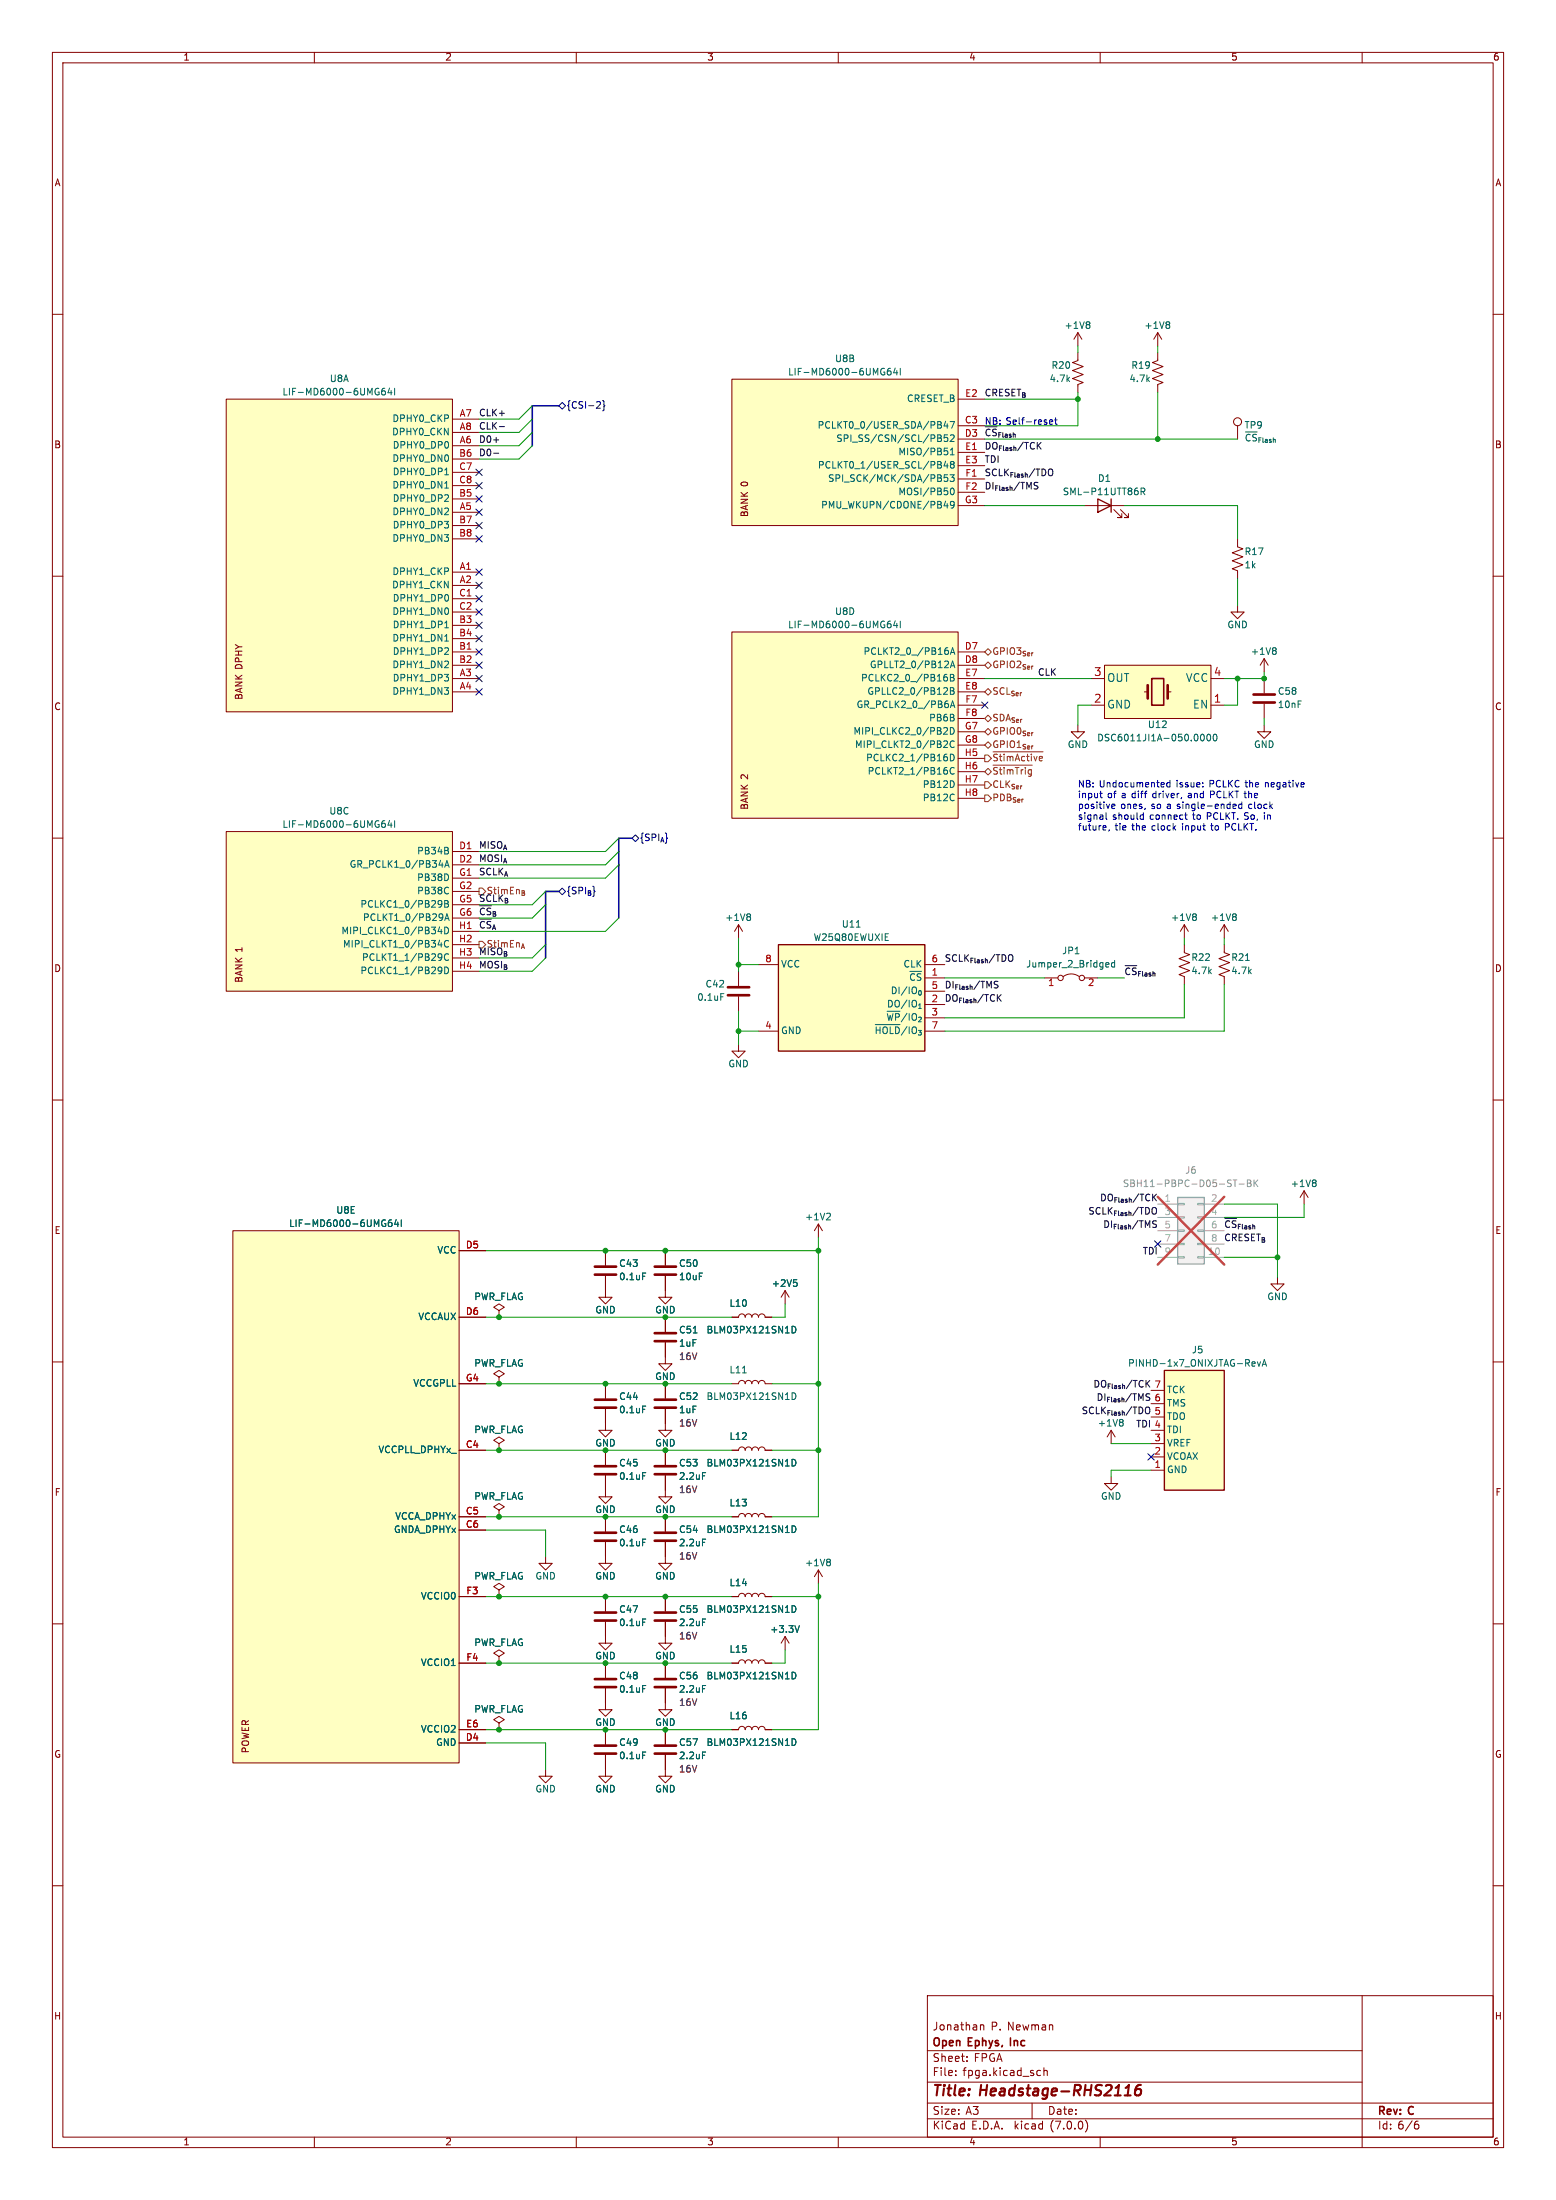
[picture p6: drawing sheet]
<svg xmlns="http://www.w3.org/2000/svg" width="297mm" height="420mm" viewBox="0 0 297 420" stroke-linecap="round" stroke-linejoin="round" font-family="sans-serif">
<g fill="none" stroke="#840000" stroke-width=".19">
<path d="M10 10h277v400h-277zM12 12h273v396h-273zM60 10v2M110 10v2M160 10v2M210 10v2M260 10v2M10 60h2M285 60h2M43.2 76.2h43.2v59.7h-43.2zM139.7 72.4h43.2v27.9h-43.2zM182.9 76.2h5.1"/>
<path d="M205.7 67.3v1.5l-1 .4 2.1 .8-2.1 .7 2.1 .8-2.1 .8 2.1 .7-1.1 .4v1.5M205.7 63.5l-.7 1.3M205.7 63.5v2.5M205.7 63.5l.8 1.3M221 67.3v1.5l-1 .4 2 .8-2 .7 2 .8-2 .8 2 .7-1 .4v1.5M221 63.5l-.8 1.3M221 63.5v2.5M221 63.5l.7 1.3M86.4 97.8h5M86.4 85.1h5M86.4 80h5M86.4 82.6h5"/>
<path d="M86.4 95.3h5M86.4 87.6h5M86.4 90.2h5M86.4 92.7h5M182.9 81.3h5.1M182.9 83.8h5.1M182.9 86.4h5.1M182.9 88.9h5.1M182.9 91.4h5.1M182.9 94h5.1M182.9 96.5h5.1M207 96.5h7.6"/>
<path d="M212.6 97.3l1.5 1.5h-.7h.7v-.8M213.9 97.3l1.5 1.5h-.8h.8v-.8M236.2 81.3v2.5M10 110h2M86.4 109.2h5M86.4 111.8h5M86.4 119.4h5M86.4 100.3h5M86.4 102.9h5M86.4 114.3h5M86.4 116.8h5M236.2 115.6v1.2h1.3l-1.3 1.3-1.3-1.3h1.3"/>
<path d="M236.2 102.9v1.5l1 .4-2 .7 2 .8-2 .8 2 .7-2 .8 1 .4v1.5M285 110h2M86.4 129.5h5M86.4 132.1h5M86.4 124.5h5M86.4 127h5M86.4 121.9h5M139.7 120.7h43.2v35.5h-43.2zM182.9 129.5h5.1M182.9 132.1h5.1M182.9 124.5h5.1M182.9 127h5.1"/>
<path d="M182.9 134.6h5.1M182.9 137.2h5.1M182.9 139.7h5.1M205.7 138.4v1.3h-1.2l1.2 1.3 1.3-1.3h-1.3M208.3 129.5h2.5M208.3 134.6h2.5M210.8 127h20.3v10.2h-20.3zM218.4 132.1h.7M222.9 132.1h.6M231.1 129.5h2.6M231.1 134.6h2.6M241.3 138.4v1.3h-1.3l1.3 1.3 1.3-1.3h-1.3"/>
<path d="M241.3 125.7l-.8 1.3M241.3 125.7v2.6M241.3 129.5v2.8M241.3 134.4v2.8M241.3 125.7l.8 1.3M10 160h2M43.2 158.8h43.2v30.4h-43.2zM182.9 142.2h5.1M182.9 144.8h5.1M182.9 147.3h5.1M182.9 149.9h5.1M182.9 152.4h5.1"/>
<path d="M285 160h2M86.4 162.6h5M86.4 165.1h5M86.4 167.6h5M86.4 170.2h5M86.4 172.7h5M86.4 175.3h5M86.4 177.8h5M141 176.5l.7 1.3M141 176.5v2.6M141 176.5l-.8 1.3M226.1 176.5l.7 1.3"/>
<path d="M226.1 176.5v2.6M226.1 176.5l-.8 1.3M233.7 176.5v2.6M233.7 176.5l.7 1.3M233.7 176.5l-.8 1.3M86.4 180.3h5M86.4 182.9h5M86.4 185.4h5M141 199.4v1.3h1.2l-1.2 1.2-1.3-1.2h1.3M141 185.4v2.8M141 190.2v2.8M144.8 196.9h3.8"/>
<path d="M144.8 184.2h3.8M176.5 186.7h3.8M176.5 191.8h3.8M176.5 194.3h3.8M176.5 196.9h3.8M176.5 189.2h3.8M176.5 184.2h3.8M199.4 186.7h2.5M202.9 186.4a2.54 2.54 0 0 1 3.1 0M207 186.7h2.5M226.1 180.3v1.6l1 .3-2.1 .8 2.1 .8-2.1 .7 2.1 .8-2.1 .8 1.1 .3M226.1 186.7v1.3"/>
<path d="M233.7 180.3v1.6l1 .3-2 .8 2 .8-2 .7 2 .8-2 .8 1 .3v1.6M10 210h2M285 210h2M44.4 235h43.2v101.6h-43.2zM87.6 238.8h5.1M115.6 238.8v2.8M127 238.8v2.8M156.2 233.7l-.8 1.3M156.2 233.7v2.5M156.2 233.7l.8 1.3M248.9 227.3l.8 1.3M248.9 227.3v2.6"/>
<path d="M248.9 227.3l-.7 1.3M10 260h2M87.6 251.5h5.1M95.2 250.2l1.1-.6-1.1-.7-1 .7 1 .6v1.3M95.2 251.5h.1M115.6 243.6v4.1h-1.3l1.3 1.2 1.2-1.2h-1.2M127 256.3v4.1h-1.3l1.3 1.2 1.3-1.2h-1.3M127 243.6v4.1h-1.3l1.3 1.2 1.3-1.2h-1.3M127 251.5v2.8M139.7 251.5h1.3a.64 .64 0 0 1 .6-.7 .64 .64 0 0 1 .6 .7 .64 .64 0 0 1 .7-.7 .64 .64 0 0 1 .6 .7 .64 .64 0 0 1 .6-.7 .64 .64 0 0 1 .7 .7 .64 .64 0 0 1 .6-.7 .64 .64 0 0 1 .6 .7h1.3M149.9 246.4l-.8 1.3M149.9 246.4v2.5"/>
<path d="M149.9 246.4l.7 1.3M243.8 243.8v1.3h1.3l-1.3 1.3-1.2-1.3h1.2M285 260h2M87.6 276.9h5.1M87.6 264.2h5.1M95.2 275.6l1.1-.6-1.1-.7-1 .7 1 .6v1.3M95.2 276.9h.1M95.2 262.9l1.1-.6-1.1-.7-1 .7 1 .6v1.3M95.2 264.2h.1M115.6 269v4.1h-1.3l1.3 1.2 1.2-1.2h-1.2M115.6 264.2v2.8M115.6 276.9v2.8"/>
<path d="M127 269v4.1h-1.3l1.3 1.2 1.3-1.2h-1.3M127 264.2v2.8M127 276.9v2.8M139.7 276.9h1.3a.64 .64 0 0 1 .6-.7 .64 .64 0 0 1 .6 .7 .64 .64 0 0 1 .7-.7 .64 .64 0 0 1 .6 .7 .64 .64 0 0 1 .6-.7 .64 .64 0 0 1 .7 .7 .64 .64 0 0 1 .6-.7 .64 .64 0 0 1 .6 .7h1.3M139.7 264.2h1.3a.64 .64 0 0 1 .6-.7 .64 .64 0 0 1 .6 .7 .64 .64 0 0 1 .7-.7 .64 .64 0 0 1 .6 .7 .64 .64 0 0 1 .6-.7 .64 .64 0 0 1 .7 .7 .64 .64 0 0 1 .6-.7 .64 .64 0 0 1 .6 .7h1.3M212.1 273.1l.8 1.2M212.1 273.1v2.5M212.1 273.1l-.8 1.2M219.7 278.1h2.5M219.7 275.6h2.5M219.7 273.1h2.5M219.7 270.5h2.5"/>
<path d="M219.7 268h2.5M87.6 289.6h5.1M87.6 292.1h5.1M95.2 288.3l1.1-.6-1.1-.7-1 .7 1 .6v1.3M95.2 289.6h.1M104.1 297.2v1.3h-1.2l1.2 1.2 1.3-1.2h-1.3M115.6 281.7v4.1h-1.3l1.3 1.2 1.2-1.2h-1.2M115.6 294.4v4.1h-1.3l1.3 1.2 1.2-1.2h-1.2M115.6 289.6v2.8M127 294.4v4.1h-1.3l1.3 1.2 1.3-1.2h-1.3M127 281.7v4.1h-1.3l1.3 1.2 1.3-1.2h-1.3M127 289.6v2.8"/>
<path d="M139.7 289.6h1.3a.64 .64 0 0 1 .6-.7 .64 .64 0 0 1 .6 .7 .64 .64 0 0 1 .7-.7 .64 .64 0 0 1 .6 .7 .64 .64 0 0 1 .6-.7 .64 .64 0 0 1 .7 .7 .64 .64 0 0 1 .6-.7 .64 .64 0 0 1 .6 .7h1.3M156.2 299.7v2.6M156.2 299.7l-.8 1.3M156.2 299.7l.8 1.3M212.1 281.9v1.3h1.3l-1.3 1.3-1.3-1.3h1.3M219.7 280.7h2.5M10 310h2M87.6 304.8h5.1M87.6 317.5h5.1M95.2 316.2l1.1-.6-1.1-.6-1 .6 1 .6v1.3M95.2 317.5h.1M95.2 303.5l1.1-.6-1.1-.6-1 .6 1 .6v1.3"/>
<path d="M95.2 304.8h.1M115.6 309.6v4.1h-1.3l1.3 1.3 1.2-1.3h-1.2M115.6 304.8v2.8M115.6 317.5v2.8M127 309.6v4.1h-1.3l1.3 1.3 1.3-1.3h-1.3M127 304.8v2.8M127 317.5v2.8M139.7 304.8h1.3a.64 .64 0 0 1 .6-.6 .64 .64 0 0 1 .6 .6 .64 .64 0 0 1 .7-.6 .64 .64 0 0 1 .6 .6 .64 .64 0 0 1 .6-.6 .64 .64 0 0 1 .7 .6 .64 .64 0 0 1 .6-.6 .64 .64 0 0 1 .6 .6h1.3M139.7 317.5h1.3a.64 .64 0 0 1 .6-.6 .64 .64 0 0 1 .6 .6 .64 .64 0 0 1 .7-.6 .64 .64 0 0 1 .6 .6 .64 .64 0 0 1 .6-.6 .64 .64 0 0 1 .7 .6 .64 .64 0 0 1 .6-.6 .64 .64 0 0 1 .6 .6h1.3M149.9 312.4v2.6M149.9 312.4l-.8 1.3M149.9 312.4l.7 1.3"/>
<path d="M285 310h2M87.6 332.7h5.1M87.6 330.2h5.1M95.2 328.9l1.1-.6-1.1-.6-1 .6 1 .6v1.3M95.2 330.2h.1M104.1 337.8v1.3h-1.2l1.2 1.3 1.3-1.3h-1.3M115.6 322.3v4.1h-1.3l1.3 1.3 1.2-1.3h-1.2M115.6 335v4.1h-1.3l1.3 1.3 1.2-1.3h-1.2M115.6 330.2v2.8M127 335v4.1h-1.3l1.3 1.3 1.3-1.3h-1.3M127 322.3v4.1h-1.3l1.3 1.3 1.3-1.3h-1.3M127 330.2v2.8"/>
<path d="M139.7 330.2h1.3a.64 .64 0 0 1 .6-.6 .64 .64 0 0 1 .6 .6 .64 .64 0 0 1 .7-.6 .64 .64 0 0 1 .6 .6 .64 .64 0 0 1 .6-.6 .64 .64 0 0 1 .7 .6 .64 .64 0 0 1 .6-.6 .64 .64 0 0 1 .6 .6h1.3M10 360h2M285 360h2M177 397.5h83M177 391.5h83M177 381h108v27h-108zM182.4 396.1v.1M182.4 395.3v.2M184.6 393.4v.1M184.6 392.6v.2M187.1 386.7l.3-.2 .3 .1 .1 .9M198.2 395.2l.4 .1"/>
<path d="M198.6 396.2h-.4M199.3 395.4l.2-.2 .3 .1 .1 .9M199.3 394.7v1.5M260 381v29M60 408v2M110 408v2M160 408v2M177 404.5h108M177 401.5h108M197 401.5v3M207.2 404.7a1.72 1.72 0 0 1 0 2.3M210 408v2"/>
<path d="M270.3 405.5h.2l.3 .3v.5l-.5 .1M270.4 404.9l-.1 .1"/>
<circle cx="236.2" cy="80.5" r=".76"/>
<circle cx="202.4" cy="186.7" r=".51"/>
<circle cx="206.5" cy="186.7" r=".51"/>
</g>
<path d="M215.3 398.3l.2-.3-.3 2M217.8 398a.91 .91 0 0 0-1.1 .9l-.1 .7 .2 .3a.66 .66 0 0 0 1-.3v-.4l-.1-.3a.66 .66 0 0 0-1 .3M214.7 400h1.1" fill="none" stroke="#840000" stroke-width=".4"/>
<g fill="none" stroke="#840000" stroke-width=".51">
<path d="M219.1 130.8v2.6M222.9 130.8v2.6M239.3 134.1h4M239.3 132.6h4M138.9 190h4.1M138.9 188.5h4.1M113.5 243.3h4.1M113.5 241.8h4.1M125 256h4M125 254.5h4M125 243.3h4M125 241.8h4"/>
<path d="M113.5 268.7h4.1M113.5 267.2h4.1M113.5 279.9h4.1M125 268.7h4M125 267.2h4M125 279.9h4M113.5 294.1h4.1M113.5 292.6h4.1M113.5 281.4h4.1M125 294.1h4M125 292.6h4M125 281.4h4"/>
<path d="M113.5 309.4h4.1M113.5 307.8h4.1M125 309.4h4M125 307.8h4M113.5 334.8h4.1M113.5 333.2h4.1M113.5 322.1h4.1M113.5 320.5h4.1M125 334.8h4M125 333.2h4M125 322.1h4M125 320.5h4"/>
</g>
<g fill="none" stroke="#006464" stroke-width=".19">
<path d="M72.1 74.9h.3v.4l-.3 .1M72.2 74.1l.1 .1M73.4 74.1l-.3 .1a.85 .85 0 0 0 0 1.2l.4-.1 .1-.4-.3-.3h-.2l-.3 .3M74.4 74.1l-.3 .9h.7M74.7 74.5v.9M75.3 74.1v1.3M168.6 71h.3v.5l-.3 .1M168.7 70.3l.1 .1M170 70.3l-.4 .1a.85 .85 0 0 0 0 1.2l.4-.1 .1-.5-.3-.2h-.2l-.2 .2M170.9 70.3l-.3 .9h.8M171.2 70.7v.9M171.8 70.3v1.3"/>
<path d="M207.8 61.4l.2 .3-.2 .3 .2 .2v.3l-.2 .2M223 61.4l.3 .3-.3 .3 .3 .2v.3l-.3 .2M84.9 90.6h.7M84.9 93.2h.7M179 83l.6 .1 .1 .3-.3 .2M179 90.6l.6 .2 .1 .2-.3 .2M179 83.6h.4M179 91.2h.4M179.4 83.6l.3 .3v.3l-.7 .1M179.4 91.2l.3 .3v.3l-.7 .1M180.5 80.4l-.3 .9h.8M180.5 88l-.3 .9h.8"/>
<path d="M180.5 95.7l-.3 .9h.8M180.8 80.9v.8M180.8 88.5v.9M180.8 96.1v.9M180.9 83h-.6l-.1 .6 .2-.1 .4 .1 .1 .1v.5l-.2 .1-.5-.1M180.9 90.6h-.6l-.1 .6 .2-.1 .4 .1 .1 .2v.4l-.2 .1-.5-.1M181.3 80.5h.9l-.6 1.2M181.3 90.6h.8l-.4 .5 .4 .1v.6l-.2 .1-.6-.1M181.4 83.1l.5-.1 .2 .4-.8 .9h.8M181.4 86.8h.7M181.4 85.9l.4-.3v1.2M181.5 93.3l.2-.1a.68 .68 0 0 1 .4 .6 .68 .68 0 0 1-.4 .6l-.3-.4z"/>
<path d="M181.6 88.6l-.2-.2 .2-.3h.3l.2 .2-.2 .3M181.6 88.6l-.2 .3 .1 .3 .1 .2h.3l.2-.3v-.2l-.2-.3M181.6 88.6h.3M182.1 96.3l-.2 .2h-.3l-.2-.2v-.3l.2-.3h.3l.2 .3a.84 .84 0 0 1-.3 1h-.3M217.8 93.8h.6l.1-.2v-.3l-.7-.1v1.2M218.1 93.8l.4 .6M238.6 83h-.5l-.3 .5M239.8 83l-.4-.1-.3 .4M84.9 119.8h.7M168.6 119.3h.3v.4l-.3 .1M168.7 118.6h.1M170 118.6h-.4a.85 .85 0 0 0 0 1.2l.4-.1 .1-.4-.3-.2h-.2l-.2 .2"/>
<path d="M170.9 118.5l-.3 .9h.8M171.2 119v.8M171.8 118.6v1.2M84.9 122.4h.7M180.4 129.2h.2l.3 .3-.1 .4-.4 .1M180.5 128.7h.2M180.6 131.3l.3 .2-.1 .3-.7 .7h.8M180.6 138.9l.3 .2-.1 .3-.7 .8h.8M180.9 124.2l.1 .2-.1 .5M181.4 128.7h.4l.3 .3-.3 .3 .3 .2v.3l-.2 .2h-.5zM181.4 131.3h.4l.3 .2-.3 .4 .3 .1v.3l-.2 .2h-.5zM181.4 138.9a.64 .64 0 0 1 .7 .6 .64 .64 0 0 1-.7 .7z"/>
<path d="M181.4 124.9l.4-1.2 .5 1.2M181.4 127.5l.4-1.3 .5 1.3M181.4 129.3h.4M181.4 131.9h.4M181.4 135.1l.4-1.3 .5 1.3M181.5 124.6h.6M181.5 127.1h.6M181.5 134.7h.6M243.4 123.7l.2 .2-.2 .3 .2 .2v.3l-.2 .2M72.1 157.4h.3v.4l-.3 .1M72.2 156.7h.1M73.4 156.7h-.3a.85 .85 0 0 0 0 1.2l.4-.1 .1-.4-.3-.2h-.2l-.3 .2"/>
<path d="M74.4 156.6l-.3 .9h.7M74.7 157.1v.8M75.3 156.7v1.2M180.1 142.7h.8M180.5 144h.2M180.6 144.5l.3 .2v.3l-.3 .2M180.7 147.1l.2 .1-.2 .5M180.8 141.6v.4M181.4 144a.64 .64 0 0 1 .7 .6 .64 .64 0 0 1-.7 .6zM182.1 141.6a.6 .6 0 0 0-.8 .4 .6 .6 0 0 0 .6 .7l.2-.1M182.1 146.6a.6 .6 0 0 0-.8 .5 .6 .6 0 0 0 .6 .7l.2-.1M229.3 140.3l.1-.1a.68 .68 0 0 1 .5 .6 .68 .68 0 0 1-.5 .6l-.3-.4z"/>
<path d="M230.5 140.3l.2-.1a.68 .68 0 0 1 .4 .6 .68 .68 0 0 1-.4 .6l-.3-.4zM231.7 140.3l.2-.1a.68 .68 0 0 1 .4 .6 .68 .68 0 0 1-.4 .6l-.3-.4zM83.6 177.8h.8M83.8 165.1h.8M83.9 171.9h.2l.2 .3a.84 .84 0 0 1-.3 1M84.2 177.4v.9M84.2 180v.8M84.3 174.5l.2 .2-.2 .9M84.3 172.5l-.2 .2h-.2M84.5 175l-.2 .2M84.9 171.9h.4l.2 .3-.2 .3 .2 .1 .1 .3-.2 .3h-.5zM84.9 177a.64 .64 0 0 1 .7 .6 .64 .64 0 0 1-.7 .7z"/>
<path d="M84.9 165.6l.4-1.3 .4 1.3M84.9 172.5h.4M84.9 175.7l.4-1.2 .4 1.2M85 165.2h.6M85 175.4h.6M85.5 162.5v.4M85.6 179.7a.6 .6 0 0 0-.8 .4 .6 .6 0 0 0 .6 .7l.2-.1M143 174.5l.3 .2-.3 .3 .3 .2v.3l-.3 .2M163.5 177h.7M228.1 174.5l.3 .2-.3 .3 .3 .2v.3l-.3 .2M235.7 174.5l.3 .2-.3 .3 .3 .2v.3l-.3 .2M83.6 180.4h.8"/>
<path d="M84.1 184.6l.2 .3a.94 .94 0 0 1-.2 .9M84.2 182.1l.1 .7-.1 .4M84.3 182.6l-.1 .2M84.3 185.2l-.2 .2M84.9 184.6a.64 .64 0 0 1 .7 .7 .64 .64 0 0 1-.7 .6zM85.6 182.2a.6 .6 0 0 0-.8 .4 .6 .6 0 0 0 .6 .7l.2-.1M137.6 189.7h.6M167.1 195.6h4.7M167.3 196v1.3M168 196v1.3M169.4 193.5l.3 1.3M169.9 196v1.3"/>
<path d="M170.5 193.5l-.3 1.3M170.9 193.5v1.3M170.9 196v1.3M171.4 193.5l.2 .1 .1 .3M173.1 193.4l-1.1 1.7M173.1 196l-1.1 1.6M173.5 193.5v1.3M173.5 196v1.3M174.4 193.5l-.3 .4M174.6 186l-.6-.1-.2 .5M174.6 193.5l.3 .4M175.8 185.9h-.5l-.2 .3"/>
<path d="M211.2 183.8h.4l.1 .3-.6 .1M211.6 184.6h-.4M212.8 183.8h-.4l-.2 .2 .1 .6h.5M212.8 183.3v1.3M73.4 233.6h.2v.4l-.2 .1M73.4 232.9h.2M74.7 232.9h-.3a.86 .86 0 0 0 0 1.2l.4-.1v-.4l-.2-.2h-.2l-.3 .2M75.6 232.8l-.3 .9h.8M75.9 233.3v.8M76.6 232.9v1.2M158.3 231.6l.2 .2-.1 .4-.7 .7h.8M251 225.3l.2 .2-.2 .3 .2 .2v.3l-.2 .2"/>
<path d="M122.7 243h.6M151.2 253.2a.64 .64 0 0 1 .7 .6 .64 .64 0 0 1-.7 .7zM151.5 244.3h.6M151.9 244.8l.3 .2v.3l-.3 .3M240 260l.3 .8 .3-.8M122.7 268.4h.6M141.7 262.1h.8M151.2 265.9a.64 .64 0 0 1 .7 .6 .64 .64 0 0 1-.7 .7zM151.2 278.6a.64 .64 0 0 1 .7 .6 .64 .64 0 0 1-.7 .7zM214.3 271.1l.1 .2-.3 .2 .3 .3v.2l-.3 .2M239.5 260l.1 .3-.6 .1M240.9 260.8l.4-1.3 .5 1.3"/>
<path d="M241 260.5h.6M122.7 293.8h.6M122.7 281.1h.6M134.1 293.8h.6M134.1 281.1h.6M151.2 291.3a.64 .64 0 0 1 .7 .6 .64 .64 0 0 1-.7 .7zM158.3 297.6l.2 .3-.2 .3 .2 .2v.3l-.2 .2M122.7 309.1h.6M134.1 309.1h.6M151.2 306.5a.64 .64 0 0 1 .7 .7 .64 .64 0 0 1-.7 .6zM151.2 319.2a.64 .64 0 0 1 .7 .7 .64 .64 0 0 1-.7 .6zM152.6 310.3l-.4 1.3"/>
<path d="M122.7 334.5h.6M122.7 321.8h.6M134.1 334.5h.6M134.1 321.8h.6M151.2 331.9a.64 .64 0 0 1 .7 .7 .64 .64 0 0 1-.7 .6z"/>
</g>
<path d="M224.8 228.6h5.1v12.7h-5.1z" fill="#f0f0f0" stroke="#f0f0f0" stroke-width=".19"/>
<g fill="none" stroke="#a1a1a1" stroke-width=".19">
<path d="M221 229.9h3.8M221 232.4h3.8M221 235h3.8M221 237.5h3.8M224.8 239.9h1.3v.3h-1.3zM224.8 237.4h1.3v.2h-1.3zM224.8 234.8h1.3v.3h-1.3zM224.8 232.3h1.3v.2h-1.3zM224.8 229.7h1.3v.3h-1.3zM228.6 239.9h1.3v.3h-1.3zM228.6 237.4h1.3v.2h-1.3zM228.6 234.8h1.3v.3h-1.3z"/>
<path d="M228.6 232.3h1.3v.2h-1.3zM228.6 229.7h1.3v.3h-1.3zM229.9 229.9h3.8M229.9 232.4h3.8M229.9 235h3.8M229.9 237.5h3.8M221 240h3.8M229.9 240h3.8"/>
</g>
<path d="M224.8 228.6h5.1v12.7h-5.1z" fill="none" stroke="#a1a1a1" stroke-width=".25"/>
<path d="M235.4 225.3h.7M235.7 225.3v1.2M236.5 226h1M238.1 225.3h.4l.3 .2-.3 .4 .3 .1v.3l-.2 .2h-.5zM238.1 225.9h.4M239.4 225.3v1.2M239.5 225.8l.6 .7M240.1 225.3l-.7 .7" fill="none" stroke="#989898" stroke-width=".19"/>
<path d="M221 228.5l12.7 12.9M233.7 228.5l-12.7 12.9" fill="none" stroke="#eb3a3d" stroke-width=".46"/>
<g fill="#ffffc2" stroke="#ffffc2" stroke-width=".19">
<path d="M139.7 72.4h43.2v27.9h-43.2z"/>
<path d="M43.2 76.2h43.2v59.7h-43.2z"/>
<path d="M139.7 120.7h43.2v35.5h-43.2z"/>
<path d="M44.4 235h43.2v101.6h-43.2z"/>
<path d="M43.2 158.8h43.2v30.4h-43.2z"/>
<path d="M210.8 127h20.3v10.2h-20.3z"/>
<path d="M148.6 180.3h27.9v20.4h-27.9z"/>
<path d="M222.2 261.6h11.5v22.9h-11.5z"/>
</g>
<path d="M219.8 129.5h2.3v5.1h-2.3z" fill="none" stroke="#840000" stroke-width=".3"/>
<path d="M209.5 95.3l2.6 1.2-2.6 1.3zM212.1 95.3v2.5M148.6 180.3h27.9v20.4h-27.9zM222.2 261.6h11.5v22.9h-11.5z" fill="none" stroke="#840000" stroke-width=".25"/>
<g fill="none" stroke="#725600" stroke-width=".19">
<path d="M188 139.7l.6-.6 .6 .6-.6 .6zM188 137.2l.6-.7 .6 .7-.6 .6zM188 132.1l.6-.7 .6 .7-.6 .6zM188 127l.6-.6 .6 .6-.6 .6zM188 124.5l.6-.7 .6 .7-.6 .6zM188 144.1h.6l.6 .7-.6 .6h-.6zM188 147.3l.6-.6 .6 .6-.6 .7zM188 142.2l.6-.6 .6 .6-.6 .7zM188 151.8h.6l.6 .6-.6 .6h-.6zM188 149.2h.6l.6 .7-.6 .6h-.6zM189.5 143.5h9.6M189.5 146.1h7.5"/>
<path d="M189.9 144l-.2 .3M190.2 144h.2M190.9 144v1.1M190.9 146.5v1.1M191.7 144v.1M193.8 145.2l.4-1.2 .4 1.2M194.1 146.5v1.3M196.1 144v1.1M196.9 144v.1M91.4 179.7h.7l.6 .6-.6 .7h-.7zM91.4 169.5h.7l.6 .7-.6 .6h-.7z"/>
</g>
<g fill="none" stroke="#000084" stroke-width=".19">
<path d="M107.3 76.8l.6 .7-.6 .6-.6-.6zM114.4 76.7l.2 .2v.3l-.8 .7h.8M115 76.5l.3 .2v.6l.2 .2-.2 .1v.6l-.3 .2M90.8 99.7l1.2 1.2M90.8 97.2l1.2 1.2M90.8 94.6l1.2 1.3M90.8 89.6l1.2 1.2M90.8 92.1l1.2 1.2M92 99.7l-1.2 1.2M92 97.2l-1.2 1.2M92 94.6l-1.2 1.3M92 89.6l-1.2 1.2"/>
<path d="M92 92.1l-1.2 1.2M90.8 102.3l1.2 1.2M90.8 108.6l1.2 1.2M90.8 111.2l1.2 1.2M90.8 116.2l1.2 1.2M90.8 113.7l1.2 1.2M90.8 118.8l1.2 1.2M92 102.3l-1.2 1.2M92 108.6l-1.2 1.2M92 111.2l-1.2 1.2M92 116.2l-1.2 1.2M92 113.7l-1.2 1.2"/>
<path d="M92 118.8l-1.2 1.2M90.8 126.4l1.2 1.2M90.8 123.9l1.2 1.2M90.8 121.3l1.2 1.2M90.8 131.5l1.2 1.2M90.8 128.9l1.2 1.2M92 126.4l-1.2 1.2M92 123.9l-1.2 1.2M92 121.3l-1.2 1.2M92 131.5l-1.2 1.2M92 128.9l-1.2 1.2M187.4 134l1.2 1.2"/>
<path d="M188.6 134l-1.2 1.2M106.7 170.2l.6-.7 .6 .7-.6 .6zM120.6 160l.7-.6 .6 .6-.6 .7zM220.4 236.9l1.2 1.2M221.6 236.9l-1.2 1.2M219.1 277.5l1.2 1.2M220.3 277.5l-1.2 1.2"/>
</g>
<path d="M94.2 86.5h1M95.3 81.4h1M214.8 184.3h2.2M233.8 232.6h2.2" fill="none" stroke="#0f0f0f" stroke-width=".19"/>
<g fill="none" stroke="#0000c2" stroke-width=".19">
<path d="M201.5 79.7v1.1l.3 .2M200.3 80.6l.6-.1v-.3h-.4l-.2 .1 .1 .6h.5M201.3 80.2h.5M209.9 151.5h.5M210.2 152.2l.2 .1M211.1 155.1v1.1l.2 .2M211.7 158.4l-.1 .3M212.3 153.6l.3-.1 .2 .3-.6 .1M212.3 154.3h.5M217.9 155.6h.3M218.2 155.1v1.3M218.2 156.4h-.3"/>
<path d="M223.3 149v1.2M223.3 149.5l-.3-.1-.3 .2 .1 .6h.5M226.3 156.2l.3 .2M235.5 153.5l.4 .1v.2l-.6 .1M235.9 154.3l-.4 .1M237 153.6l-.3-.1-.3 .3 .1 .5h.5M237 153.1v1.3"/>
</g>
<path d="M106.7 77.5h-5.1v7.6M106.7 170.2h-2.6v12.7M120.6 160h-2.5v15.3" fill="none" stroke="#000084" stroke-width=".3"/>
<g fill="none" stroke="#009600" stroke-width=".19">
<path d="M101.6 77.5l-2.5 2.5h-7.7M188 76.2h17.7M205.7 66v1.3M205.7 74.9v6.4h-17.7M221 66v1.3M221 74.9v8.9M101.6 80l-2.5 2.6h-7.7M101.6 82.6l-2.5 2.5h-7.7M101.6 85.1l-2.5 2.5h-7.7M188 96.5h19M188 83.8h48.2M214.6 96.5h21.6v6.4"/>
<path d="M236.2 110.5v5.1M188 129.5h20.3M208.3 134.6h-2.6v3.8M236.2 129.5v5.1h-2.5M241.3 128.3v1.2h-7.6M241.3 137.2v1.2M104.1 172.7l-2.5 2.6h-10.2M104.1 170.2l-2.5 2.5h-10.2M118.1 160l-2.5 2.6h-24.2M118.1 162.6l-2.5 2.5h-24.2M118.1 175.3l-2.5 2.5h-24.2M118.1 165.1l-2.5 2.5h-24.2"/>
<path d="M141 179.1v6.3M226.1 179.1v1.2M233.7 179.1v1.2M104.1 182.9l-2.5 2.5h-10.2M104.1 180.3l-2.5 2.6h-10.2M141 184.2h3.8M141 193v6.4M141 196.9h3.8M180.3 186.7h19.1M209.5 186.7h5.1M226.1 188v6.3h-45.8M233.7 188v8.9h-53.4"/>
<path d="M92.7 238.8h63.5M156.2 236.2v53.4h-8.9M233.7 229.9h10.1v13.9M248.9 229.9v2.5h-15.2M92.7 251.5h47M149.9 248.9v2.6h-2.6M233.7 240h10.1M92.7 264.2h47M92.7 276.9h47M147.3 264.2h8.9M147.3 276.9h8.9M212.1 275.6h7.6"/>
<path d="M92.7 292.1h11.4v5.1M92.7 289.6h47M219.7 280.7h-7.6v1.2M92.7 304.8h47M92.7 317.5h47M147.3 304.8h8.9M149.9 315v2.5h-2.6M156.2 302.3v27.9h-8.9M92.7 332.7h11.4v5.1M92.7 330.2h47"/>
</g>
<g fill="#009600" stroke="#009600" stroke-width=".19">
<circle cx="95.2" cy="264.2" r=".46"/>
<circle cx="95.2" cy="276.9" r=".46"/>
<circle cx="115.6" cy="289.6" r=".46"/>
<circle cx="95.2" cy="330.2" r=".46"/>
<circle cx="95.2" cy="317.5" r=".46"/>
<circle cx="156.2" cy="238.8" r=".46"/>
<circle cx="115.6" cy="238.8" r=".46"/>
<circle cx="127" cy="238.8" r=".46"/>
<circle cx="141" cy="184.2" r=".46"/>
<circle cx="141" cy="196.9" r=".46"/>
<circle cx="156.2" cy="304.8" r=".46"/>
<circle cx="156.2" cy="264.2" r=".46"/>
<circle cx="156.2" cy="276.9" r=".46"/>
<circle cx="127" cy="251.5" r=".46"/>
<circle cx="127" cy="289.6" r=".46"/>
<circle cx="243.8" cy="240" r=".46"/>
<circle cx="115.6" cy="330.2" r=".46"/>
<circle cx="127" cy="330.2" r=".46"/>
<circle cx="127" cy="317.5" r=".46"/>
<circle cx="115.6" cy="317.5" r=".46"/>
<circle cx="115.6" cy="304.8" r=".46"/>
<circle cx="127" cy="304.8" r=".46"/>
<circle cx="127" cy="264.2" r=".46"/>
<circle cx="115.6" cy="276.9" r=".46"/>
<circle cx="127" cy="276.9" r=".46"/>
<circle cx="115.6" cy="264.2" r=".46"/>
<circle cx="95.2" cy="251.5" r=".46"/>
<circle cx="95.2" cy="304.8" r=".46"/>
<circle cx="95.2" cy="289.6" r=".46"/>
<circle cx="221" cy="83.8" r=".46"/>
<circle cx="205.7" cy="76.2" r=".46"/>
<circle cx="241.3" cy="129.5" r=".46"/>
<circle cx="236.2" cy="129.5" r=".46"/>
</g>
<g font-size="2.8" fill="#840000">
<text x="178" y="400.8">Title:</text>
<text x="187.1" y="400.8">Headstage-RHS2116</text>
</g>
<g font-size="2.1" fill="#a90000">
<text x="208.8" y="129.3">3</text>
<text x="231.7" y="129.3">4</text>
<text x="208.8" y="134.4">2</text>
<text x="231.7" y="134.4">1</text>
</g>
<g font-size="2.1" fill="#006464">
<text x="211.3" y="130.5">OUT</text>
<text x="226.3" y="130.5">VCC</text>
<text x="211.3" y="135.6">GND</text>
<text x="227.6" y="135.6">EN</text>
</g>
<g font-size="2.1" fill="#840000">
<text x="178" y="387.9">Jonathan</text>
<text x="189.1" y="387.9">P. Newman</text>
<text x="178" y="393.9">Sheet:</text>
<text x="178" y="391.1">Open</text>
<text x="184.9" y="391.1">Ephys,</text>
<text x="185.9" y="393.9">FPGA</text>
<text x="193.4" y="391.1">Inc</text>
<text x="178" y="396.6">File:</text>
<text x="183.8" y="396.6">fpga.kicad_sch</text>
<text x="178" y="406.8">KiCad</text>
<text x="178" y="404">Size:</text>
<text x="184.3" y="404">A3</text>
<text x="185.4" y="406.8">E.D.A.</text>
<text x="193.7" y="406.8">kicad</text>
<text x="200" y="404">Date:</text>
<text x="200.6" y="406.8">(7.0.0)</text>
<text x="263" y="404.2">Rev:</text>
<text x="263" y="406.8">Id: 6/6</text>
<text x="269" y="404.2">C</text>
</g>
<g font-size="1.8" fill="#840000">
<text x="35" y="11.8">1</text>
<text x="85" y="11.8">2</text>
<text x="135" y="11.8">3</text>
<text x="185" y="11.8">4</text>
<text x="235" y="11.8">5</text>
<text x="285" y="11.8">6</text>
<text x="10.4" y="35.8">A</text>
<text x="285.4" y="35.8">A</text>
<text x="10.3" y="85.8">B</text>
<text x="285.3" y="85.8">B</text>
<text x="143.1" y="98.8" transform="rotate(-90 143.1 98.8)">BANK 0</text>
<text x="10.3" y="135.8">C</text>
<text x="46.6" y="133.7" transform="rotate(-90 46.6 133.7)">BANK DPHY</text>
<text x="285.3" y="135.8">C</text>
<text x="143.1" y="154.7" transform="rotate(-90 143.1 154.7)">BANK 2</text>
<text x="10.3" y="185.8">D</text>
<text x="285.3" y="185.8">D</text>
<text x="46.6" y="187.7" transform="rotate(-90 46.6 187.7)">BANK 1</text>
<text x="10.4" y="235.8">E</text>
<text x="285.4" y="235.8">E</text>
<text x="10.4" y="285.8">F</text>
<text x="285.4" y="285.8">F</text>
<text x="10.3" y="335.8">G</text>
<text x="47.8" y="334.8" transform="rotate(-90 47.8 334.8)">POWER</text>
<text x="285.3" y="335.8">G</text>
<text x="10.3" y="385.8">H</text>
<text x="285.3" y="385.8">H</text>
<text x="35" y="409.8">1</text>
<text x="85" y="409.8">2</text>
<text x="135" y="409.8">3</text>
<text x="185" y="409.8">4</text>
<text x="235" y="409.8">5</text>
<text x="285" y="409.8">6</text>
</g>
<g font-size="1.8" fill="#006464">
<text x="203.1" y="63.1">+1V8</text>
<text x="218.4" y="63.1">+1V8</text>
<text x="150.4" y="71.9">LIF-MD6000-6UMG64I</text>
<text x="159.3" y="69.4">U8B</text>
<text x="200.6" y="70.7">R20</text>
<text x="215.9" y="70.7">R19</text>
<text x="53.9" y="75.8">LIF-MD6000-6UMG64I</text>
<text x="62.9" y="73.2">U8A</text>
<text x="173" y="77">CRESET_B</text>
<text x="200.3" y="73.2">4.7k</text>
<text x="215.5" y="73.2">4.7k</text>
<text x="74.7" y="83.4">DPHY0_CKN</text>
<text x="74.8" y="80.8">DPHY0_CKP</text>
<text x="155.9" y="82.1">PCLKT0_0/USER_SDA/PB47</text>
<text x="237.5" y="82.1">TP9</text>
<text x="74.8" y="88.5">DPHY0_DN0</text>
<text x="74.8" y="85.9">DPHY0_DP0</text>
<text x="156" y="89.7">PCLKT0_1/USER_SCL/PB48</text>
<text x="159.5" y="84.6">SPI_SS/CSN/SCL/PB52</text>
<text x="171.4" y="87.2">MISO/PB51</text>
<text x="237.5" y="85.2">~{CS}_{Flash}</text>
<text x="74.8" y="93.5">DPHY0_DN1</text>
<text x="74.8" y="91">DPHY0_DP1</text>
<text x="157.9" y="92.3">SPI_SCK/MCK/SDA/PB53</text>
<text x="171.4" y="94.8">MOSI/PB50</text>
<text x="202.8" y="94.8">SML-P11UTT86R</text>
<text x="209.5" y="92.3">D1</text>
<text x="74.8" y="98.6">DPHY0_DN2</text>
<text x="74.8" y="96.1">DPHY0_DP2</text>
<text x="74.8" y="101.2">DPHY0_DP3</text>
<text x="156.6" y="97.3">PMU_WKUPN/CDONE/PB49</text>
<text x="74.8" y="103.7">DPHY0_DN3</text>
<text x="237.5" y="106.2">R17</text>
<text x="74.7" y="112.6">DPHY1_CKN</text>
<text x="74.8" y="110">DPHY1_CKP</text>
<text x="237.5" y="108.8">1k</text>
<text x="74.8" y="117.7">DPHY1_DN0</text>
<text x="74.8" y="115.1">DPHY1_DP0</text>
<text x="159.3" y="117.7">U8D</text>
<text x="74.8" y="122.7">DPHY1_DN1</text>
<text x="74.8" y="125.3">DPHY1_DP2</text>
<text x="74.8" y="120.2">DPHY1_DP1</text>
<text x="150.4" y="120.2">LIF-MD6000-6UMG64I</text>
<text x="164.7" y="125.3">PCLKT2_0_/PB16A</text>
<text x="234.2" y="120.2">GND</text>
<text x="238.7" y="125.3">+1V8</text>
<text x="74.8" y="127.8">DPHY1_DN2</text>
<text x="74.8" y="130.4">DPHY1_DP3</text>
<text x="164.2" y="130.4">PCLKC2_0_/PB16B</text>
<text x="165.9" y="127.8">GPLLT2_0/PB12A</text>
<text x="74.8" y="132.9">DPHY1_DN3</text>
<text x="163.4" y="135.4">GR_PCLK2_0_/PB6A</text>
<text x="165.4" y="132.9">GPLLC2_0/PB12B</text>
<text x="177.2" y="138">PB6B</text>
<text x="243.8" y="132.9">C58</text>
<text x="243.8" y="135.4">10nF</text>
<text x="162.8" y="140.5">MIPI_CLKC2_0/PB2D</text>
<text x="163.1" y="143.1">MIPI_CLKT2_0/PB2C</text>
<text x="203.7" y="143.1">GND</text>
<text x="209.4" y="141.8">DSC6011JI1A-050.0000</text>
<text x="219" y="139.3">U12</text>
<text x="239.3" y="143.1">GND</text>
<text x="165.2" y="145.6">PCLKC2_1/PB16D</text>
<text x="165.5" y="148.1">PCLKT2_1/PB16C</text>
<text x="62.8" y="155.8">U8C</text>
<text x="176" y="150.7">PB12D</text>
<text x="176" y="153.2">PB12C</text>
<text x="53.9" y="158.3">LIF-MD6000-6UMG64I</text>
<text x="66.6" y="165.9">GR_PCLK1_0/PB34A</text>
<text x="79.5" y="163.4">PB34B</text>
<text x="68.7" y="173.5">PCLKC1_0/PB29B</text>
<text x="79.5" y="168.5">PB38D</text>
<text x="79.5" y="171">PB38C</text>
<text x="65" y="178.6">MIPI_CLKC1_0/PB34D</text>
<text x="69.2" y="176.1">PCLKT1_0/PB29A</text>
<text x="138.4" y="176.1">+1V8</text>
<text x="155.2" y="179.9">W25Q80EWUXIE</text>
<text x="160.6" y="177.4">U11</text>
<text x="223.5" y="176.1">+1V8</text>
<text x="231.1" y="176.1">+1V8</text>
<text x="65.3" y="181.2">MIPI_CLKT1_0/PB34C</text>
<text x="69" y="183.7">PCLKT1_1/PB29C</text>
<text x="149.1" y="185">VCC</text>
<text x="172.3" y="185">CLK</text>
<text x="195.8" y="185">Jumper_2_Bridged</text>
<text x="202.7" y="182.4">JP1</text>
<text x="227.3" y="183.7">R22</text>
<text x="235" y="183.7">R21</text>
<text x="68.7" y="186.2">PCLKC1_1/PB29D</text>
<text x="133" y="191.3">0.1uF</text>
<text x="134.6" y="188.8">C42</text>
<text x="169.8" y="190.1">DI/IO_{0}</text>
<text x="173.4" y="188.1">~{CS}</text>
<text x="227.3" y="186.2">4.7k</text>
<text x="235" y="186.2">4.7k</text>
<text x="149.1" y="197.7">GND</text>
<text x="169" y="195.7">~{WP}/IO_{2}</text>
<text x="169.1" y="192.6">DO/IO_{1}</text>
<text x="166.7" y="198.3">~{HOLD}/IO_{3}</text>
<text x="139" y="204">GND</text>
<text x="246.3" y="226.9">+1V8</text>
<text x="64.1" y="232">U8E</text>
<text x="153.6" y="233.2">+1V2</text>
<text x="55.1" y="234.5">LIF-MD6000-6UMG64I</text>
<text x="83.4" y="239.6">VCC</text>
<text x="118.1" y="242.1">C43</text>
<text x="118.1" y="244.7">0.1uF</text>
<text x="129.5" y="242.1">C50</text>
<text x="129.5" y="244.7">10uF</text>
<text x="147.3" y="245.9">+2V5</text>
<text x="90.5" y="248.5">PWR_FLAG</text>
<text x="113.6" y="251">GND</text>
<text x="125" y="251">GND</text>
<text x="139.2" y="249.7">L10</text>
<text x="241.8" y="248.5">GND</text>
<text x="79.7" y="252.3">VCCAUX</text>
<text x="129.5" y="254.8">C51</text>
<text x="129.5" y="257.4">1uF</text>
<text x="134.8" y="254.8">BLM03PX121SN1D</text>
<text x="90.5" y="261.2">PWR_FLAG</text>
<text x="125" y="263.7">GND</text>
<text x="139.2" y="262.4">L11</text>
<text x="215.3" y="261.2">PINHD-1x7_ONIXJTAG-RevA</text>
<text x="227.4" y="258.6">J5</text>
<text x="78.8" y="265">VCCGPLL</text>
<text x="118.1" y="267.5">C44</text>
<text x="129.5" y="267.5">C52</text>
<text x="134.8" y="267.5">BLM03PX121SN1D</text>
<text x="222.8" y="268.8">TMS</text>
<text x="222.8" y="266.3">TCK</text>
<text x="90.5" y="273.9">PWR_FLAG</text>
<text x="118.1" y="270.1">0.1uF</text>
<text x="129.5" y="270.1">1uF</text>
<text x="139.2" y="275.1">L12</text>
<text x="209.5" y="272.6">+1V8</text>
<text x="222.8" y="273.9">TDI</text>
<text x="222.8" y="271.3">TDO</text>
<text x="72.1" y="277.7">VCCPLL_DPHYx_</text>
<text x="113.6" y="276.4">GND</text>
<text x="118.1" y="280.2">C45</text>
<text x="125" y="276.4">GND</text>
<text x="129.5" y="280.2">C53</text>
<text x="134.8" y="280.2">BLM03PX121SN1D</text>
<text x="222.8" y="281.5">GND</text>
<text x="222.8" y="279">VCOAX</text>
<text x="222.8" y="276.4">VREF</text>
<text x="90.5" y="286.6">PWR_FLAG</text>
<text x="118.1" y="282.8">0.1uF</text>
<text x="129.5" y="282.8">2.2uF</text>
<text x="139.2" y="287.8">L13</text>
<text x="210.1" y="286.6">GND</text>
<text x="75.1" y="292.9">GNDA_DPHYx</text>
<text x="75.3" y="290.4">VCCA_DPHYx</text>
<text x="113.6" y="289.1">GND</text>
<text x="118.1" y="292.9">C46</text>
<text x="125" y="289.1">GND</text>
<text x="129.5" y="292.9">C54</text>
<text x="134.8" y="292.9">BLM03PX121SN1D</text>
<text x="118.1" y="295.5">0.1uF</text>
<text x="129.5" y="295.5">2.2uF</text>
<text x="153.6" y="299.3">+1V8</text>
<text x="80.2" y="305.6">VCCIO0</text>
<text x="90.5" y="301.8">PWR_FLAG</text>
<text x="102.1" y="301.8">GND</text>
<text x="113.6" y="301.8">GND</text>
<text x="125" y="301.8">GND</text>
<text x="139.2" y="303.1">L14</text>
<text x="118.1" y="308.2">C47</text>
<text x="118.1" y="310.7">0.1uF</text>
<text x="129.5" y="308.2">C55</text>
<text x="129.5" y="310.7">2.2uF</text>
<text x="134.8" y="308.2">BLM03PX121SN1D</text>
<text x="147" y="312">+3.3V</text>
<text x="90.5" y="314.5">PWR_FLAG</text>
<text x="113.6" y="317.1">GND</text>
<text x="125" y="317.1">GND</text>
<text x="139.2" y="315.8">L15</text>
<text x="80.2" y="318.3">VCCIO1</text>
<text x="118.1" y="320.9">C48</text>
<text x="118.1" y="323.4">0.1uF</text>
<text x="129.5" y="320.9">C56</text>
<text x="129.5" y="323.4">2.2uF</text>
<text x="134.8" y="320.9">BLM03PX121SN1D</text>
<text x="90.5" y="327.2">PWR_FLAG</text>
<text x="113.6" y="329.8">GND</text>
<text x="125" y="329.8">GND</text>
<text x="139.2" y="328.5">L16</text>
<text x="80.2" y="331">VCCIO2</text>
<text x="83.1" y="333.6">GND</text>
<text x="118.1" y="333.6">C49</text>
<text x="129.5" y="333.6">C57</text>
<text x="134.8" y="333.6">BLM03PX121SN1D</text>
<text x="118.1" y="336.1">0.1uF</text>
<text x="129.5" y="336.1">2.2uF</text>
<text x="102.1" y="342.5">GND</text>
<text x="113.6" y="342.5">GND</text>
<text x="125" y="342.5">GND</text>
</g>
<g font-size="1.8" fill="#a90000">
<text x="184.2" y="75.9">E2</text>
<text x="87.7" y="79.8">A7</text>
<text x="87.7" y="82.3">A8</text>
<text x="184.1" y="81">C3</text>
<text x="184.1" y="83.6">D3</text>
<text x="87.6" y="87.4">B6</text>
<text x="87.6" y="89.9">C7</text>
<text x="87.7" y="84.8">A6</text>
<text x="184.2" y="86.1">E1</text>
<text x="184.2" y="88.6">E3</text>
<text x="87.6" y="95">B5</text>
<text x="87.6" y="92.5">C8</text>
<text x="184.2" y="91.2">F1</text>
<text x="184.2" y="93.7">F2</text>
<text x="87.6" y="100.1">B7</text>
<text x="87.7" y="97.5">A5</text>
<text x="184.1" y="96.3">G3</text>
<text x="87.6" y="102.6">B8</text>
<text x="87.7" y="109">A1</text>
<text x="87.7" y="111.5">A2</text>
<text x="87.6" y="119.1">B3</text>
<text x="87.6" y="114">C1</text>
<text x="87.6" y="116.6">C2</text>
<text x="87.6" y="124.2">B1</text>
<text x="87.6" y="121.7">B4</text>
<text x="184.1" y="124.2">D7</text>
<text x="87.6" y="126.7">B2</text>
<text x="87.7" y="129.3">A3</text>
<text x="87.7" y="131.8">A4</text>
<text x="184.1" y="126.7">D8</text>
<text x="184.2" y="129.3">E7</text>
<text x="184.2" y="131.8">E8</text>
<text x="184.2" y="134.4">F7</text>
<text x="184.2" y="136.9">F8</text>
<text x="184.1" y="139.4">G7</text>
<text x="184.1" y="142">G8</text>
<text x="184.1" y="144.5">H5</text>
<text x="184.1" y="147.1">H6</text>
<text x="184.1" y="149.6">H7</text>
<text x="184.1" y="152.1">H8</text>
<text x="87.6" y="162.3">D1</text>
<text x="87.6" y="164.8">D2</text>
<text x="87.6" y="167.4">G1</text>
<text x="87.6" y="169.9">G2</text>
<text x="87.6" y="172.5">G5</text>
<text x="87.6" y="177.5">H1</text>
<text x="87.6" y="175">G6</text>
<text x="87.6" y="180.1">H2</text>
<text x="87.6" y="182.6">H3</text>
<text x="87.6" y="185.2">H4</text>
<text x="146" y="183.9">8</text>
<text x="177.8" y="183.9">6</text>
<text x="177.8" y="186.4">1</text>
<text x="177.8" y="191.5">2</text>
<text x="177.8" y="189">5</text>
<text x="200" y="188.6">1</text>
<text x="207.6" y="188.6">2</text>
<text x="146" y="196.6">4</text>
<text x="177.8" y="194.1">3</text>
<text x="177.8" y="196.6">7</text>
<text x="88.9" y="238.5">D5</text>
<text x="88.9" y="251.2">D6</text>
<text x="88.9" y="263.9">G4</text>
<text x="220.3" y="267.7">6</text>
<text x="220.3" y="265.2">7</text>
<text x="220.3" y="275.3">3</text>
<text x="220.3" y="270.3">5</text>
<text x="88.9" y="276.6">C4</text>
<text x="220.3" y="280.4">1</text>
<text x="220.3" y="277.9">2</text>
<text x="88.9" y="289.3">C5</text>
<text x="88.9" y="291.8">C6</text>
<text x="89" y="304.5">F3</text>
<text x="89" y="317.2">F4</text>
<text x="88.9" y="329.9">E6</text>
<text x="88.9" y="332.5">D4</text>
</g>
<g font-size="1.8" fill="#0f0f0f">
<text x="188" y="75.8">CRESET_{B}</text>
<text x="91.4" y="82.2">CLK-</text>
<text x="91.4" y="79.7">CLK+</text>
<text x="188" y="83.5">~{CS}_{Flash}</text>
<text x="91.4" y="87.3">D0-</text>
<text x="91.4" y="84.7">D0+</text>
<text x="188" y="88.5">TDI</text>
<text x="188" y="86">DO_{Flash}/TCK</text>
<text x="188" y="93.6">DI_{Flash}/TMS</text>
<text x="188" y="91.1">SCLK_{Flash}/TDO</text>
<text x="198.1" y="129.2">CLK</text>
<text x="91.4" y="164.7">MOSI_{A}</text>
<text x="91.4" y="162.2">MISO_{A}</text>
<text x="91.4" y="167.3">SCLK_{A}</text>
<text x="91.4" y="172.4">SCLK_{B}</text>
<text x="91.4" y="174.9">~{CS}_{B}</text>
<text x="91.4" y="177.5">~{CS}_{A}</text>
<text x="91.4" y="185.1">MOSI_{B}</text>
<text x="91.4" y="182.5">MISO_{B}</text>
<text x="180.3" y="183.8">SCLK_{Flash}/TDO</text>
<text x="180.3" y="188.9">DI_{Flash}/TMS</text>
<text x="180.3" y="191.4">DO_{Flash}/TCK</text>
<text x="214.6" y="186.3">~{CS}_{Flash}</text>
<text x="207.6" y="232.1">SCLK_{Flash}/TDO3</text>
<text x="209.9" y="229.5">DO_{Flash}/TCK</text>
<text x="210.5" y="234.6">DI_{Flash}/TMS5</text>
<text x="218" y="239.7">TDI</text>
<text x="233.7" y="234.6">~{CS}_{Flash}</text>
<text x="233.7" y="237.1">CRESET_{B}</text>
<text x="208.6" y="265.1">DO_{Flash}/TCK</text>
<text x="209.2" y="267.6">DI_{Flash}/TMS</text>
<text x="206.4" y="270.2">SCLK_{Flash}/TDO</text>
<text x="216.7" y="272.7">TDI 4</text>
</g>
<g font-size="1.8" fill="#000084">
<text x="108.1" y="78.3">{CSI-2}</text>
<text x="122.1" y="160.8">{SPI_{A}}</text>
<text x="108.1" y="171">{SPI_{B}}</text>
</g>
<g font-size="1.8" fill="#0000c2">
<text x="188" y="81.3">NB: Self-reset</text>
<text x="205.7" y="150.5">NB: Undocumented</text>
<text x="205.7" y="152.6">input</text>
<text x="205.7" y="154.6">positive</text>
<text x="211.4" y="152.6">of</text>
<text x="213.9" y="154.6">ones,</text>
<text x="214.2" y="152.6">a diff</text>
<text x="219.9" y="154.6">so a single-ended</text>
<text x="220.3" y="152.6">driver,</text>
<text x="224.6" y="150.5">issue:</text>
<text x="227.2" y="152.6">and</text>
<text x="231" y="150.5">PCLKC the</text>
<text x="231.5" y="152.6">PCLKT the</text>
<text x="238.7" y="154.6">clock</text>
<text x="241.9" y="150.5">negative</text>
<text x="205.7" y="156.7">signal</text>
<text x="205.7" y="158.8">future,</text>
<text x="212.4" y="156.7">should</text>
<text x="212.9" y="158.8">tie</text>
<text x="216.2" y="158.8">the</text>
<text x="219.6" y="156.7">connect</text>
<text x="220" y="158.8">clock</text>
<text x="225.9" y="158.8">input</text>
<text x="227.9" y="156.7">to</text>
<text x="230.6" y="156.7">PCLKT. So, in</text>
<text x="231.6" y="158.8">to</text>
<text x="234.4" y="158.8">PCLKT.</text>
</g>
<g font-size="1.8" fill="#725600">
<text x="189.4" y="125.3">GPIO3_{Ser}</text>
<text x="189.4" y="127.8">GPIO2_{Ser}</text>
<text x="189.4" y="138">SDA_{Ser}</text>
<text x="189.4" y="132.9">SCL_{Ser}</text>
<text x="189.4" y="140.5">GPIO0_{Ser}</text>
<text x="189.4" y="143.1">GPIO1_{Ser}</text>
<text x="189.4" y="146.2">~{StimActive}</text>
<text x="189.4" y="148.8">~{StimTrig}</text>
<text x="189.4" y="153.2">PDB_{Ser}</text>
<text x="189.4" y="150.7">CLK_{Ser}</text>
<text x="92.9" y="171">StimEn_{B}</text>
<text x="92.9" y="181.2">StimEn_{A}</text>
</g>
<g font-size="1.8" fill="#989898">
<text x="214.3" y="226.9">SBH11-PBPC-D05-ST-BK</text>
<text x="226.2" y="224.3">J6</text>
</g>
<g font-size="1.8" fill="#aaa">
<text x="222.2" y="229.6">1</text>
<text x="231.1" y="229.6">2</text>
<text x="231.1" y="232.2">4</text>
<text x="222.2" y="237.2">7</text>
<text x="222.2" y="239.8">9</text>
<text x="230.5" y="239.8">10</text>
<text x="231.1" y="234.7">6</text>
<text x="231.1" y="237.2">8</text>
</g>
<g font-size="1.8" fill="#840084">
<text x="129.5" y="259.9">16V</text>
<text x="129.5" y="272.6">16V</text>
<text x="129.5" y="285.3">16V</text>
<text x="129.5" y="298">16V</text>
<text x="129.5" y="313.2">16V</text>
<text x="129.5" y="325.9">16V</text>
<text x="129.5" y="338.6">16V</text>
</g>
</svg>
